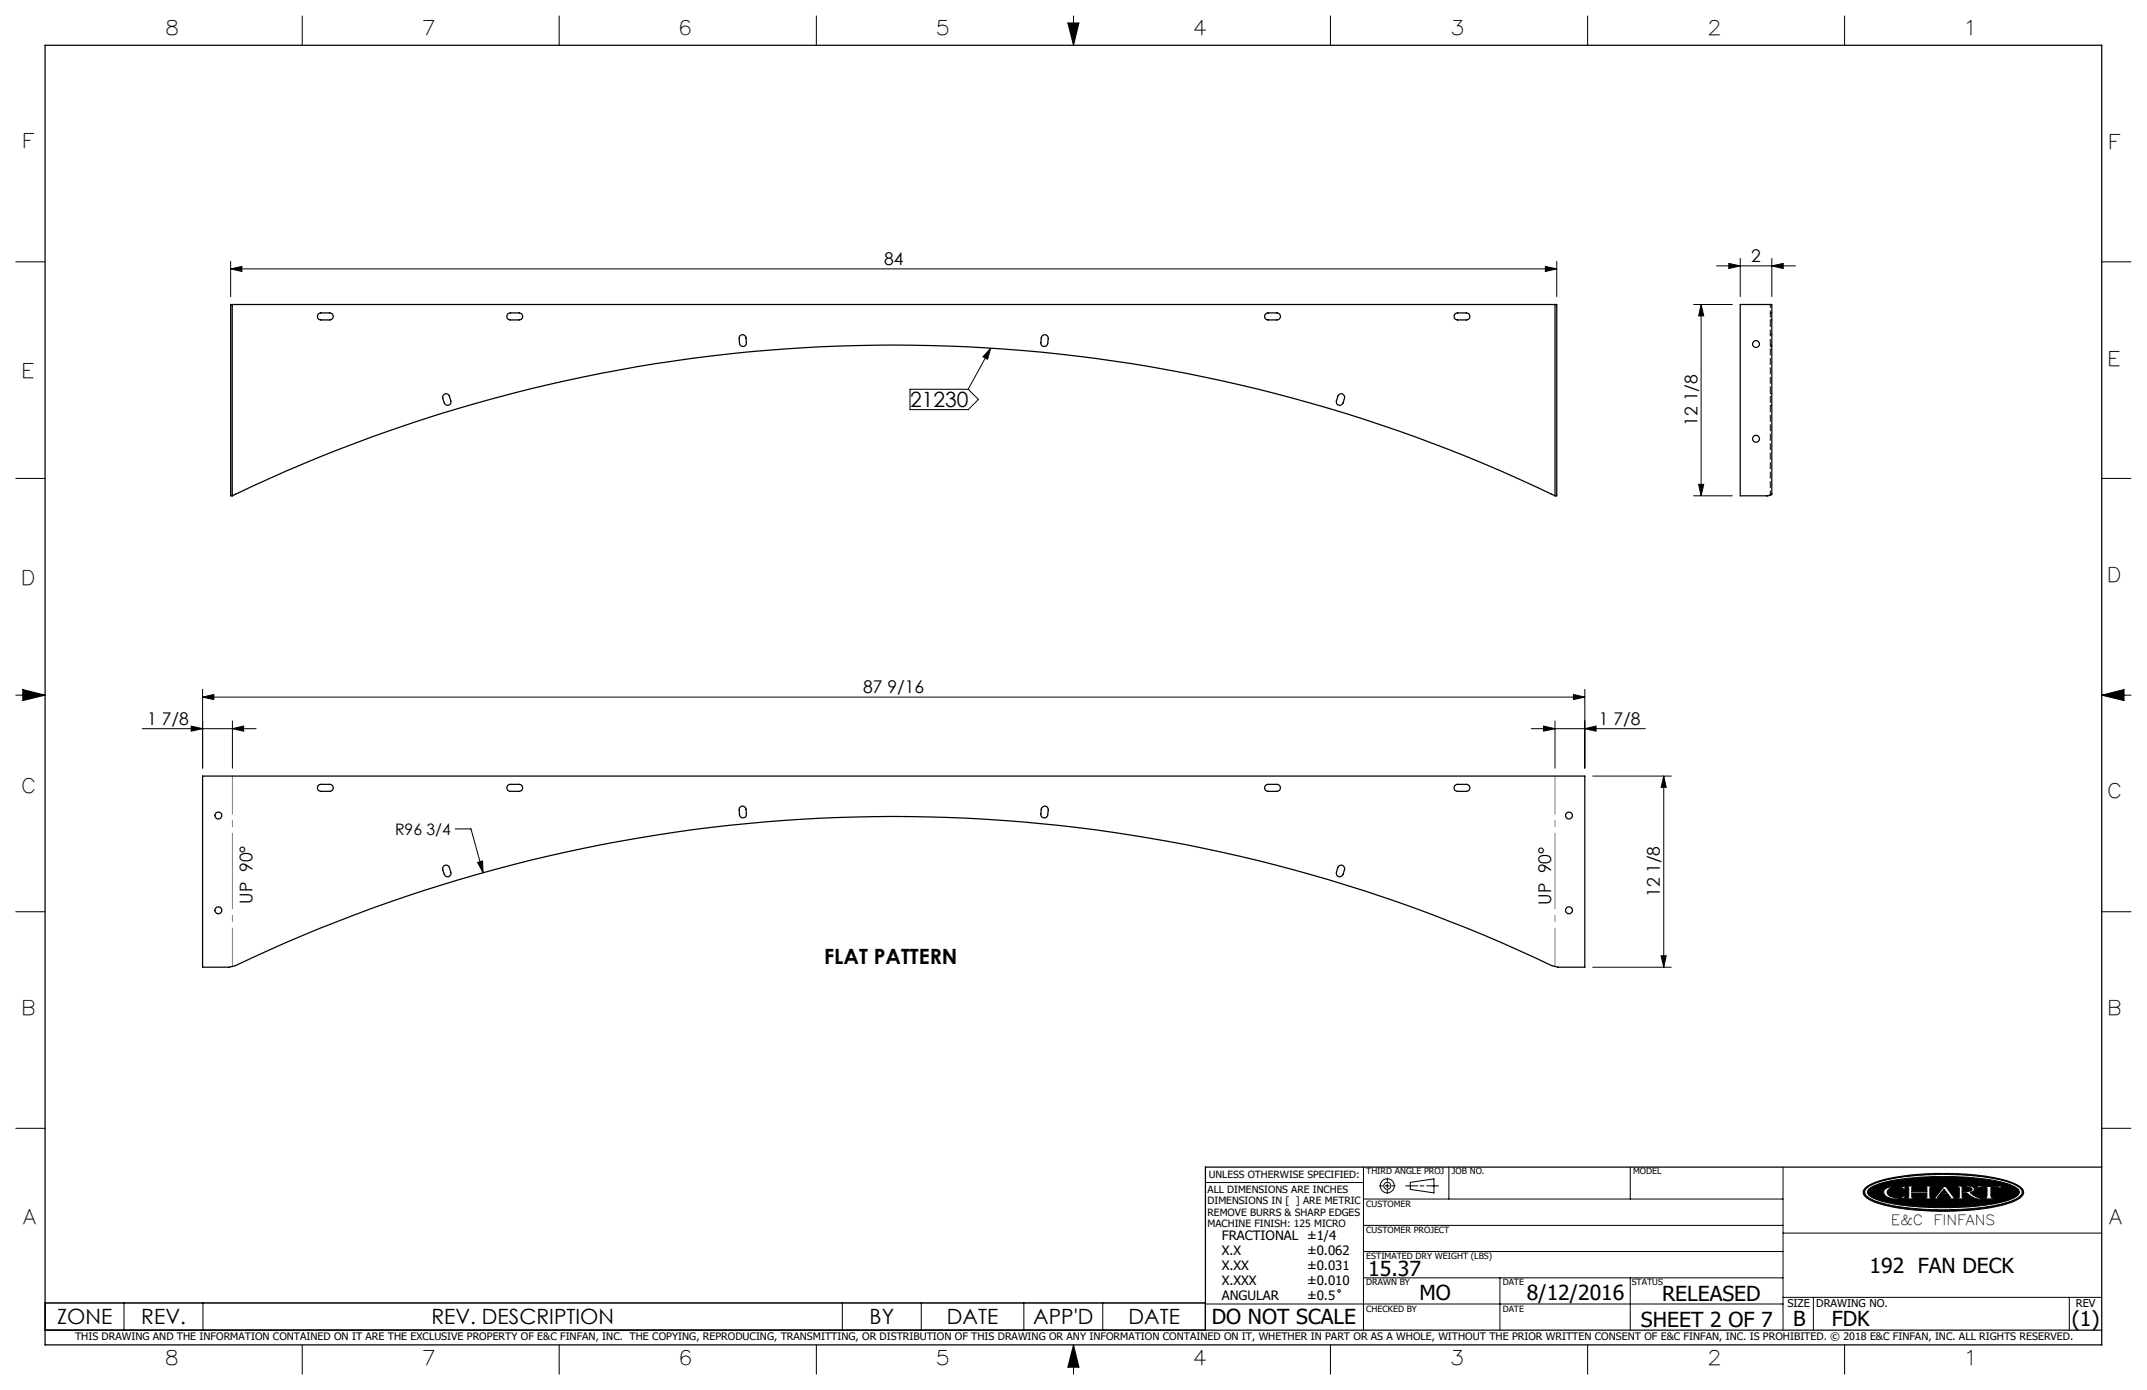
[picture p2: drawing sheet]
<svg xmlns="http://www.w3.org/2000/svg" width="432mm" height="279mm" viewBox="0 0 432 279" stroke-linecap="round" stroke-linejoin="round" font-family="sans-serif">
<g fill="none" stroke="#000" stroke-width=".2">
<path d="M60.8 3.2v5.9M112.5 3.2v5.9M164.2 3.2v5.9M214.8 4.6h2.2l-1.1 4.5zM215.9 3.2v5.9M267.6 3.2v5.9M319.3 3.2v5.9M371 3.2v5.9M3.2 52.6h5.9M46.4 54l2.2-.4v1zM46.4 52.5v7.1M46.4 54h266.7"/>
<path d="M310.8 53.6l2.3 .4-2.3 .6zM313.1 52.5v7.1M345.2 53.4h15.9M347.7 53l2.3 .4-2.3 .6zM350 51.9v7.7M356.3 53.4l2.3-.4v1zM356.3 51.9v7.7M422.7 52.6h5.9M183 78.2h11.7l2.1 2.1-2.1 2h-11.7zM199.2 70l-.6 2.2-.9-.5zM199.2 70l-4.5 8.2M340.6 61.2h7.8"/>
<path d="M342.1 61.2v38.5M342.1 61.2l.6 2.3h-1.1zM3.2 96.2h5.9M340.6 99.7h7.8M341.6 97.4h1.1l-.6 2.3zM422.7 96.2h5.9M3.2 139.7h5.9M4.6 138.6l4.5 1.1-4.5 1.1zM40.7 138.6v15.8M316.4 139.6l2.3 .5-2.3 .5zM318.7 138.6v15.8M422.7 139.7h5.9"/>
<path d="M422.7 139.7l4.5-1.1v2.2zM28.6 146.5h22.9M38.5 145.9l2.2 .6-2.2 .5zM40.7 140.1l2.3-.5v1zM40.7 140.1h278M46.7 146.5l2.3-.6v1.1zM46.7 144.9v9.5M308 146.5h22.9M310.4 145.9l2.3 .6-2.3 .5zM312.7 144.9v9.5M318.7 146.5l2.3-.6v1.1zM320.3 156h15.8"/>
<path d="M334.6 156l.5 2.3h-1zM334.6 156v38.4M91.5 166.6h3.2l2.5 8.8M96.1 173.4l.9-.3 .2 2.3zM3.2 183.3h5.9M320.3 194.4h15.8M334.1 192.1h1l-.5 2.3zM422.7 183.3h5.9M3.2 226.8h5.9M242.4 237.7h31.8M274.2 234.6v32.8M277.4 238.4h.7"/>
<path d="M278.6 238.4h.8M279 236.8v.7M279 238v.8M279 239.3v.6M279.9 238.4h.7M282.7 238.4h2.4M283.6 237.7l4.8-.7v2.8l-4.8-.7zM285.6 238.4h.8M286.9 238.4h2.4M291.4 234.6v6.4M327.9 234.6v6.4M358.6 234.6v32.8"/>
<path d="M375.3 238.7a16.2 16.2 0 0 1 7.4-2.3 55.4 55.4 0 0 1 21.3 1.1l1.9 .8a1.36 1.36 0 0 1 1.1 1.1 1.36 1.36 0 0 1-.7 1.4 23 23 0 0 1-9.9 2.4l-.5 .1a53.3 53.3 0 0 1-18.2-1.4 4.1 4.1 0 0 1-3-2 1.17 1.17 0 0 1 .6-1.2zM375.4 238.9a12.3 12.3 0 0 1 6-2.1 59.4 59.4 0 0 1 22.1 .7 4.5 4.5 0 0 1 3.1 1.9 1.36 1.36 0 0 1-.9 1.5 27.8 27.8 0 0 1-10.4 2.1l-1.1 .1a48.8 48.8 0 0 1-17.3-1.8l-1.5-.9a.94 .94 0 0 1 0-1.5zM375.8 239a15.4 15.4 0 0 1 7.6-2.1l3.6-.3 3.3-.1a44.5 44.5 0 0 1 14.2 1.7l.8 .4a1.03 1.03 0 0 1 .8 1 1.03 1.03 0 0 1-.8 1 25.5 25.5 0 0 1-9.5 2l-5 .1a43.6 43.6 0 0 1-13.5-1.6l-1.3-.8a.79 .79 0 0 1-.2-1.3zM379 239.1a5 5 0 0 1 3.5-.6h.7l-.2 .6-.5-.4a3.4 3.4 0 0 0-2.8 .4l-.2 .5 .2 .5a3.1 3.1 0 0 0 2.8 .5l.4-.3h.3l-.2 .5-.7 .1a3.6 3.6 0 0 1-3.3-.8l-.2-.6zM383.5 238.4h1.6v.2l-.6 .1v.8h3v-.8l-.5-.1v-.2h1.5v.2l-.3 .1-.1 .4 .1 1.5v.1l.3 .1v.2h-1.5v-.2h.4l.1-.2v-.8h-3v.8l.1 .2h.5v.2h-1.6v-.2l.3-.1 .1-.1v-1.5v-.4l-.4-.1zM391 239l.6 .9h-1.3zM391 238.4h.3l1.7 2.3 .5 .1v.2h-1.6v-.2l.4-.1-.5-.6h-1.7l-.5 .7h.6v.2h-1.5v-.2l.5-.1zM393.6 238.4h2.3l.9 .2 .3 .4-.2 .5-.7 .2 1.2 .9 1.1 .2v.2a4.2 4.2 0 0 1-2.9-1.1l-1-.1v.9l.6 .1v.2h-1.6v-.2h.3l.2-.2v-1.8l-.5-.2zM394.6 238.6h.9l.9 .2 .2 .3-.2 .3-1.8 .1zM397.9 238.3l1 .2 3.7-.1-.3 .5h-.2l-.1-.2h-1.6l.1 1.9 .6 .2v.2h-2.2v-.2l.7-.2v-1.8l-1.6-.1-.2 .2h-.3zM402.1 238.9h.1M422.7 226.8h5.9"/>
<path d="M274.2 256.9h84.4M274.2 251.6h84.4M274.2 246.3h84.4M274.2 241h84.4M301.7 256.9v10.5M327.9 256.9v10.5M358.6 247.9h64.1M9.1 261.9h233.3v5.5h-233.3zM24.9 261.9v5.5M40.8 261.9v5.5M60.8 270.3v5.9M112.5 270.3v5.9"/>
<path d="M164.2 270.3v5.9M169.4 261.9v5.5M185.3 261.9v5.5M205.9 261.9v5.5M215.9 270.3v5.9M215.9 270.3l1.1 4.5h-2.2zM221.8 261.9v5.5M242.4 262.1h116.2M267.6 270.3v5.9M319.3 270.3v5.9M358.6 260.8h64.1M364.7 260.8v6.6"/>
<path d="M371 270.3v5.9M416.2 260.8v6.6"/>
<circle cx="279" cy="238.4" r=".71"/>
<circle cx="279" cy="238.4" r="1.41"/>
<circle cx="269.3" cy="259.5" r=".25"/>
</g>
<g fill="none" stroke="#000" stroke-width=".25">
<path d="M9.1 9.1h413.6v261.2h-413.6zM46.7 61.2h266M46.7 61.2h-.3v38.5h.3M46.7 61.2v38.5M64 63.1l.5-.2h1.8a.71 .71 0 0 1 .7 .7 .71 .71 0 0 1-.7 .7h-1.8a.71 .71 0 0 1-.6-.4 .71 .71 0 0 1 .1-.8zM89.2 79.4a.68 .68 0 0 1 1.2 .2l.3 1a.69 .69 0 0 1-.5 .8 .69 .69 0 0 1-.8-.4l-.4-1zM102.1 63.1l.5-.2h1.8a.71 .71 0 0 1 .7 .7 .71 .71 0 0 1-.7 .7h-1.8a.71 .71 0 0 1-.6-.4 .71 .71 0 0 1 .1-.8zM148.8 67.5a.7 .7 0 0 1 .7-.2 .7 .7 0 0 1 .5 .6l.1 1a.69 .69 0 0 1-.6 .7 .69 .69 0 0 1-.8-.6v-1.1zM209.5 67.6a.7 .7 0 0 1 .9-.3 .7 .7 0 0 1 .4 .8l-.1 .9a.69 .69 0 0 1-.7 .6 .69 .69 0 0 1-.7-.7zM254.5 63.1l.5-.2h1.8a.71 .71 0 0 1 .7 .7 .71 .71 0 0 1-.7 .7h-1.8a.71 .71 0 0 1-.6-.4 .71 .71 0 0 1 .1-.8zM269.2 79.3a.7 .7 0 0 1 .9-.1 .7 .7 0 0 1 .3 .8l-.3 1a.7 .7 0 0 1-.9 .5 .7 .7 0 0 1-.4-.9zM292.6 63.1l.5-.2h1.8a.71 .71 0 0 1 .7 .7 .71 .71 0 0 1-.7 .7h-1.8a.71 .71 0 0 1-.6-.4 .71 .71 0 0 1 .1-.8z"/>
<path d="M312.7 61.2h.4v38.5h-.4M312.7 61.2v38.5M350 61.2h6.3v38.1l-.5 .3-5.8 .1zM46.7 99.7a307.2 307.2 0 0 1 266 0M355.4 99.7h.1M40.7 156h278v38.4h-5.3l-1.3-.3a307 307 0 0 0-264.7 0l-1.3 .3h-5.4zM64 157.9l.5-.2h1.8a.71 .71 0 0 1 .7 .7 .71 .71 0 0 1-.7 .7h-1.8a.71 .71 0 0 1-.6-.5 .71 .71 0 0 1 .1-.7zM102.1 157.9l.5-.2h1.8a.71 .71 0 0 1 .7 .7 .71 .71 0 0 1-.7 .7h-1.8a.71 .71 0 0 1-.6-.5 .71 .71 0 0 1 .1-.7zM254.5 157.9l.5-.2h1.8a.71 .71 0 0 1 .7 .7 .71 .71 0 0 1-.7 .7h-1.8a.71 .71 0 0 1-.6-.5 .71 .71 0 0 1 .1-.7zM292.6 157.9l.5-.2h1.8a.71 .71 0 0 1 .7 .7 .71 .71 0 0 1-.7 .7h-1.8a.71 .71 0 0 1-.6-.5 .71 .71 0 0 1 .1-.7zM89.2 174.1a.68 .68 0 0 1 1.2 .3l.3 .9a.69 .69 0 0 1-.5 .9 .69 .69 0 0 1-.8-.4l-.4-1zM148.8 162.3a.7 .7 0 0 1 .7-.2 .7 .7 0 0 1 .5 .6l.1 1a.69 .69 0 0 1-.6 .7 .69 .69 0 0 1-.8-.6v-1.2z"/>
<path d="M209.5 162.3a.7 .7 0 0 1 .9-.2 .7 .7 0 0 1 .4 .7l-.1 1a.69 .69 0 0 1-.7 .6 .69 .69 0 0 1-.7-.7zM269.2 174.1a.7 .7 0 0 1 .9-.1 .7 .7 0 0 1 .3 .8l-.3 1a.7 .7 0 0 1-.9 .4 .7 .7 0 0 1-.4-.9zM422.7 234.6h-180.3v32.8M9.1 267.4h413.6"/>
<circle cx="353.2" cy="69.2" r=".69"/>
<circle cx="353.2" cy="88.2" r=".69"/>
<circle cx="43.9" cy="163.9" r=".71"/>
<circle cx="315.6" cy="163.9" r=".7"/>
<circle cx="43.9" cy="183" r=".71"/>
<circle cx="315.6" cy="183" r=".7"/>
</g>
<g fill="#000">
<path d="M383.5 238.4v.2h.3l.1 .2v1.8l-.1 .1-.3 .1v.2h1.6v-.2h-.5l-.1-.2v-.8h3v.9l-.5 .1v.2h1.5v-.2l-.3-.1-.1-.2v-1.6l.1-.3h.3v-.2h-1.5v.2l.5 .1v.8h-3v-.8l.6-.1v-.2zM391 238.4l-1.8 2.3-.5 .1v.2h1.5v-.2h-.6l.5-.7h1.7l.5 .6-.4 .1v.2h1.6v-.2l-.5-.1-1.7-2.3zM393.6 238.4v.2l.5 .2v1.8l-.2 .2h-.3v.2h1.6v-.2l-.6-.1v-.9l1 .1a3.7 3.7 0 0 0 2.9 1.1v-.2a3.4 3.4 0 0 1-2.3-1.1 .68 .68 0 0 0 .8-.2 .68 .68 0 0 0 0-.8l-.7-.3zM397.9 238.3l-.4 .6h.3l.2-.2 1.6 .1v1.8l-.2 .2h-.5v.2h2.2v-.2h-.5l-.2-.3v-1.7l1.6-.1 .1 .2h.2l.3-.5-4 .1zM375.8 239a13.3 13.3 0 0 1 6.5-2l2.7-.3 3.8-.2 7.5 .2a24.3 24.3 0 0 1 9.1 2 1.01 1.01 0 0 1 .7 .9 1.01 1.01 0 0 1-.7 1 21.9 21.9 0 0 1-8.6 1.9l-3.9 .2h-4.1l-3.8-.2a21.2 21.2 0 0 1-8.8-2l-.4-.3-.2-.5zM379.1 239a1.04 1.04 0 0 0 .7 1.7 7 7 0 0 0 3.2 .1l.2-.5h-.3l-.5 .4a2.56 2.56 0 0 1-2.8-.8 1.28 1.28 0 0 1 1.4-1.3h.2a1.49 1.49 0 0 1 1.4 .2l.4 .3 .2-.6h-.6a4.7 4.7 0 0 0-3.5 .5zM375.3 238.7a17.5 17.5 0 0 1 7.8-2.4l5.1-.4h4.8a34.5 34.5 0 0 1 12.5 2.2l.4 .2a1.36 1.36 0 0 1 .9 2 9.1 9.1 0 0 1-5.1 2.2l-.4 .1a58.1 58.1 0 0 1-23.1-.6 5.6 5.6 0 0 1-3.4-1.9v-.8zM375.3 238.9a1.14 1.14 0 0 0 .6 1.9 24 24 0 0 0 9.3 2.1l4.6 .3 3.7-.1a33.7 33.7 0 0 0 11.9-2.1l.4-.2a1.19 1.19 0 0 0 .9-1.2 1.19 1.19 0 0 0-.9-1.1 21.6 21.6 0 0 0-8.8-2.1l-5.1-.3-4.7 .1a30.2 30.2 0 0 0-11.1 2.1z" fill-rule="evenodd"/>
<path d="M215.9 270.3l-1.1 4.5h2.2zM214.8 4.6h2.2l-1.1 4.5zM4.6 138.6l4.5 1.1-4.5 1.1zM422.7 139.7l4.5-1.1v2.2zM391 239l-.7 .9h1.3zM394.6 238.6v.9l1.7-.1a.38 .38 0 0 0 .3-.4 .38 .38 0 0 0-.5-.3z" fill-rule="evenodd"/>
</g>
<path d="M46.7 156v38.2M312.7 156v38.2" fill="none" stroke="#808080" stroke-width=".2" stroke-dasharray="15.2 1.3 1.3 1.3" stroke-dashoffset="7.5"/>
<g fill="#000">
<path d="M199.2 70l-.6 2.2-.9-.5zM96.1 173.4l.9-.3 .2 2.3z"/>
<path d="M310.8 53.6l2.3 .4-2.3 .6zM46.4 54l2.2-.4v1zM356.3 53.4l2.3-.4v1zM347.7 53l2.3 .4-2.3 .6z"/>
<path d="M342.1 61.2l.6 2.3h-1.1zM341.6 97.4h1.1l-.6 2.3z"/>
<path d="M40.7 140.1l2.3-.5v1zM316.4 139.6l2.3 .5-2.3 .5zM310.4 145.9l2.3 .6-2.3 .5zM318.7 146.5l2.3-.6v1.1z"/>
<path d="M46.7 146.5l2.3-.6v1.1zM38.5 145.9l2.2 .6-2.2 .5z"/>
<path d="M334.6 156l.5 2.3h-1zM334.1 192.1h1l-.5 2.3z"/>
</g>
<path d="M356 69.6h.4M356.4 64.3h-.4M356.4 62.9h-.4M356.4 69.3h-.4M356.4 79.1h-.4M356.4 67.3h-.4M355.4 99.6h.1M356 99.3h.4M356 81.5h.4" fill="none" stroke="#000" stroke-width=".2" stroke-dasharray="1.3 .6"/>
<path d="M356 61.2v38.1" fill="none" stroke="#000" stroke-width=".2" stroke-dasharray="1.3 .6" stroke-dashoffset=".6"/>
<path d="M356 99.3l-.1 .2-.5 .1" fill="none" stroke="#000" stroke-width=".2" stroke-dasharray="1.3 .6" stroke-dashoffset=".4"/>
<g font-size="4.2">
<text x="183.1" y="81.8">21230</text>
<text x="165.7" y="193.8">FLAT PATTERN</text>
<text x="275.2" y="256.5">15.37</text>
<text x="376" y="255.9">192 FAN DECK</text>
<text x="285.5" y="261.4">MO</text>
<text x="307.1" y="261.3">8/12/2016</text>
<text x="334.3" y="261.6">RELEASED</text>
<text x="11.5" y="266.2">ZONE</text>
<text x="28.4" y="266.2">REV.</text>
<text x="86.8" y="266.2">REV. DESCRIPTION</text>
<text x="174.9" y="266.2">BY</text>
<text x="190.4" y="266.2">DATE</text>
<text x="207.8" y="266.2">APP'D</text>
<text x="227" y="266.2">DATE</text>
<text x="243.7" y="266.2">DO NOT SCALE</text>
<text x="330" y="266.7">SHEET 2 OF 7</text>
<text x="360.6" y="266.5">B</text>
<text x="368.4" y="266.6">FDK</text>
<text x="416.7" y="266.5">(1)</text>
</g>
<g font-size="4">
<text x="33.6" y="7.1">8</text>
<text x="85.2" y="7.1">7</text>
<text x="137" y="7.1">6</text>
<text x="188.6" y="7.1">5</text>
<text x="240.3" y="7.1">4</text>
<text x="292.1" y="7.1">3</text>
<text x="343.8" y="7.1">2</text>
<text x="395.7" y="7.1">1</text>
<text x="4.9" y="29.8">F</text>
<text x="424.5" y="29.9">F</text>
<text x="4.8" y="76">E</text>
<text x="424.3" y="73.5">E</text>
<text x="4.7" y="117.7">D</text>
<text x="424.2" y="116.9">D</text>
<text x="4.7" y="159.3">C</text>
<text x="424.2" y="160.4">C</text>
<text x="4.8" y="204">B</text>
<text x="424.3" y="204">B</text>
<text x="4.8" y="246.1">A</text>
<text x="424.3" y="246">A</text>
<text x="33.6" y="274.3">8</text>
<text x="85.2" y="274.3">7</text>
<text x="137" y="274.3">6</text>
<text x="188.6" y="274.3">5</text>
<text x="240.3" y="274.3">4</text>
<text x="292.1" y="274.3">3</text>
<text x="343.8" y="274.3">2</text>
<text x="395.8" y="274.3">1</text>
</g>
<g font-size="3.5">
<text x="177.8" y="53.3">84</text>
<text x="352.2" y="52.7">2</text>
<text x="341.4" y="85.6" transform="rotate(-90 341.4 85.6)">12 1/8</text>
<text x="173.6" y="139.3">87 9/16</text>
<text x="29.6" y="145.7">1 7/8</text>
<text x="321.6" y="145.7">1 7/8</text>
<text x="50.8" y="181.7" transform="rotate(-90 50.8 181.7)">UP 90°</text>
<text x="312" y="181.9" transform="rotate(-90 312 181.9)">UP 90°</text>
<text x="333.8" y="180.3" transform="rotate(-90 333.8 180.3)">12 1/8</text>
</g>
<text font-size="3.2" x="79.4" y="167.8">R96 3/4</text>
<g font-size="2.8">
<text x="380.3" y="246.2">E&amp;C</text>
<text x="388.9" y="246.2">FINFANS</text>
</g>
<g font-size="2.6">
<text x="245.7" y="249.3">FRACTIONAL ±1/4</text>
<text x="245.7" y="252.3">X.X</text>
<text x="245.7" y="255.3">X.XX</text>
<text x="262.9" y="252.3">±0.062</text>
<text x="262.9" y="255.3">±0.031</text>
<text x="245.7" y="258.3">X.XXX</text>
<text x="245.7" y="261.2">ANGULAR</text>
<text x="262.9" y="258.3">±0.010</text>
<text x="262.9" y="261.2">±0.5</text>
</g>
<g font-size="2.2">
<text x="359.5" y="262.8">SIZE</text>
<text x="365.3" y="262.7">DRAWING NO.</text>
<text x="417.5" y="262.8">REV</text>
</g>
<text font-size="2.1" x="15.1" y="269.4">THIS DRAWING AND THE INFORMATION CONTAINED ON IT ARE THE EXCLUSIVE PROPERTY OF E&amp;C FINFAN, INC. THE COPYING, REPRODUCING, TRANSMITTING, OR DISTRIBUTION OF THIS DRAWING OR ANY INFORMATION CONTAINED ON IT, WHETHER IN PART OR AS A WHOLE, WITHOUT THE PRIOR WRITTEN CONSENT OF E&amp;C FINFAN, INC. IS PROHIBITED. © 2018 E&amp;C FINFAN, INC. ALL RIGHTS RESERVED.</text>
<g font-size="2">
<text x="242.9" y="239.7">ALL DIMENSIONS ARE INCHES</text>
<text x="243.1" y="236.8">UNLESS OTHERWISE SPECIFIED:</text>
<text x="242.9" y="242">DIMENSIONS IN [ ] ARE METRIC</text>
<text x="242.9" y="244.3">REMOVE BURRS &amp; SHARP EDGES</text>
<text x="242.9" y="246.6">MACHINE FINISH: 125 MICRO</text>
</g>
<g font-size="1.7">
<text x="274.8" y="236.1">THIRD ANGLE PROJ</text>
<text x="292" y="236.1">JOB NO.</text>
<text x="328.5" y="236.1">MODEL</text>
<text x="274.8" y="242.6">CUSTOMER</text>
<text x="274.8" y="247.8">CUSTOMER PROJECT</text>
<text x="274.8" y="253.1">ESTIMATED DRY WEIGHT (LBS)</text>
<text x="274.8" y="258.4">DRAWN BY</text>
<text x="274.8" y="263.6">CHECKED BY</text>
<text x="302.2" y="263.6">DATE</text>
<text x="302.2" y="258.4">DATE</text>
<text x="328.2" y="258.3">STATUS</text>
</g>
</svg>
